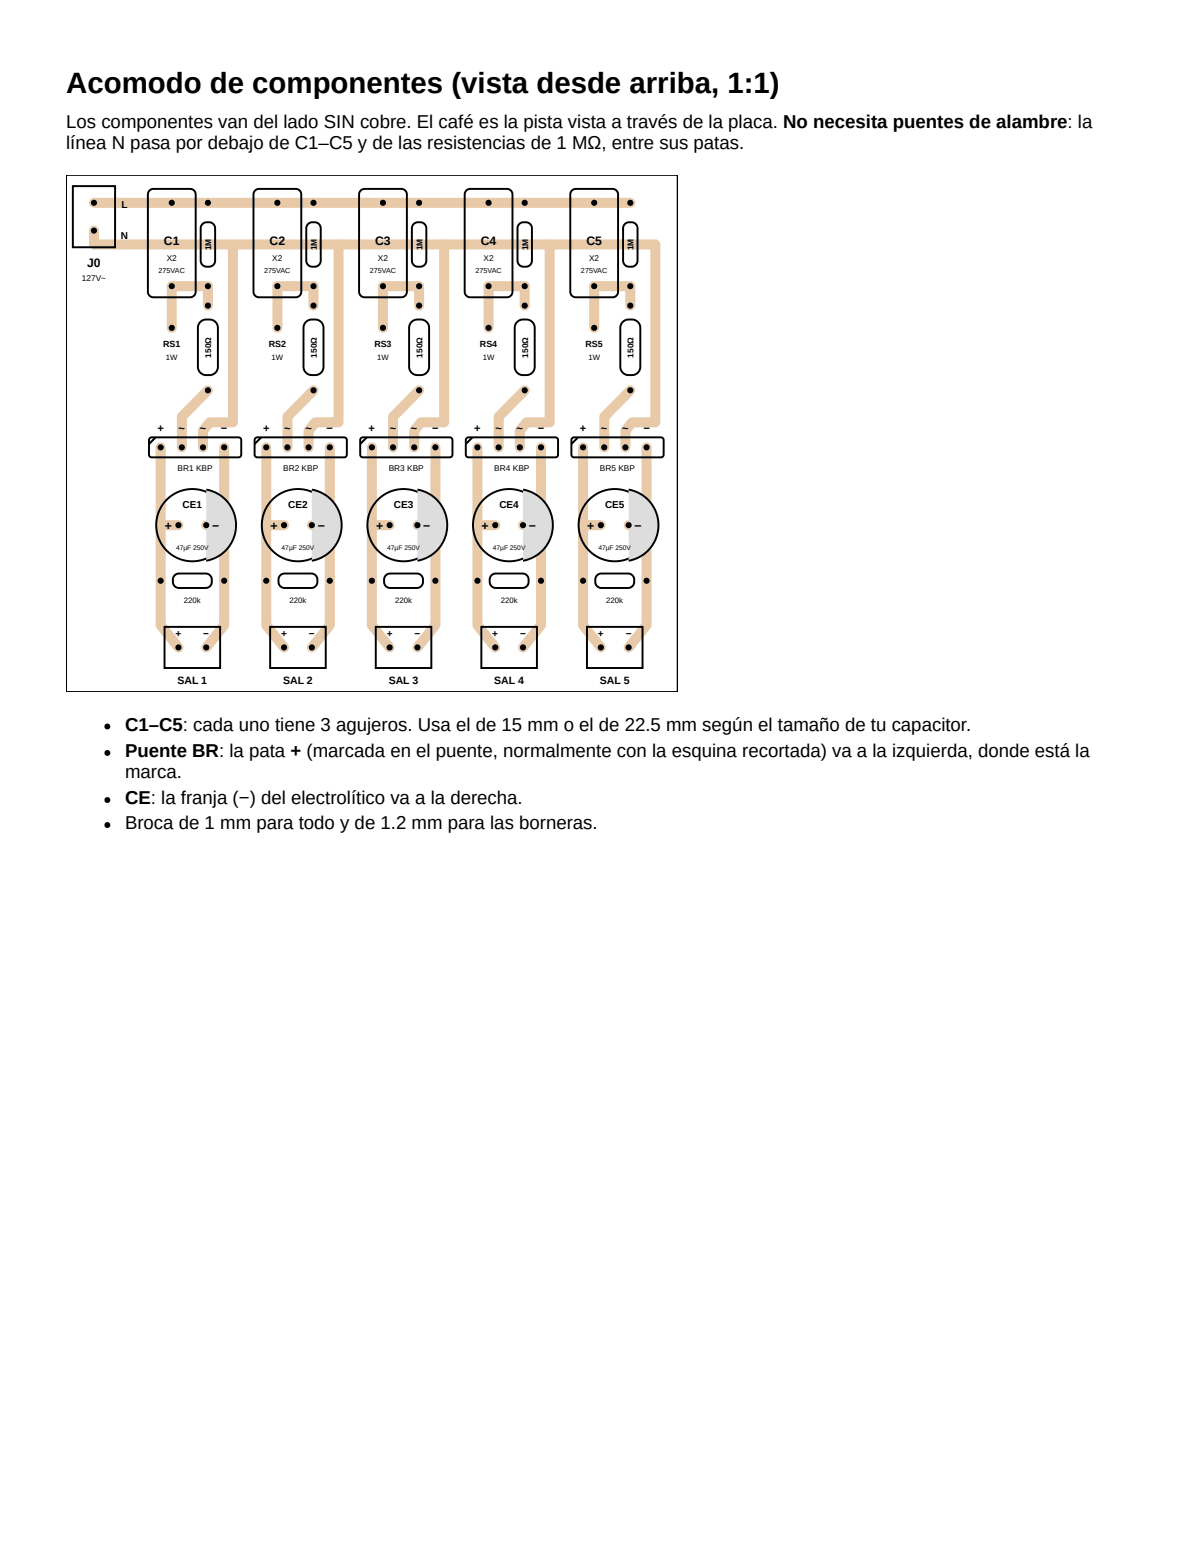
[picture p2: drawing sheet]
<svg xmlns="http://www.w3.org/2000/svg" width="216mm" height="279mm" viewBox="0 0 216 279" stroke-linecap="round" stroke-linejoin="round" font-family="sans-serif">
<path d="M11.9 124.4v-92.9h110v92.9" fill="none" stroke="#000" stroke-width=".3"/>
<g fill="none" stroke="#e8c9a8" stroke-width="1.8">
<path d="M16.9 36.5h96.5M16.9 41.5v2.5h101v32h-4.2l-1.2 1.5v3M37.4 55v-3.5h-6.5v7.5M41.9 44v32h-4.2l-1.2 1.5v3M56.4 55v-3.5h-6.5v7.5M60.9 44v32h-4.2l-1.2 1.5v3M75.4 55v-3.5h-6.5v7.5M79.9 44v32h-4.2l-1.2 1.5v3M94.4 55v-3.5h-6.5v7.5M98.9 44v32h-4.2l-1.2 1.5v3M113.4 55v-3.5h-6.5v7.5M37.4 70.2l-4.7 4.8v5.5"/>
<path d="M56.4 70.2l-4.7 4.8v5.5M75.4 70.2l-4.7 4.8v5.5M94.4 70.2l-4.7 4.8v5.5M113.4 70.2l-4.7 4.8v5.5M28.9 80.5v32l3.2 4M28.9 94.5h3.2M37.1 94.5h3.2M40.3 80.5v32l-3.2 4M47.9 80.5v32l3.2 4M47.9 94.5h3.2M56.1 94.5h3.2M59.3 80.5v32l-3.2 4"/>
<path d="M66.9 80.5v32l3.2 4M66.9 94.5h3.2M75.1 94.5h3.2M78.3 80.5v32l-3.2 4M85.9 80.5v32l3.2 4M85.9 94.5h3.2M94.1 94.5h3.2M97.3 80.5v32l-3.2 4M104.9 80.5v32l3.2 4M104.9 94.5h3.2M113.1 94.5h3.2M116.3 80.5v32l-3.2 4"/>
</g>
<g fill="none" stroke="#000" stroke-width=".35">
<path d="M13.1 33.5h7.6v11h-7.6zM26.9 34.3l.7-.3h6.6a1 1 0 0 1 1 1v17.5a1 1 0 0 1-1 1h-6.6a1 1 0 0 1-1-1v-17.5zM36 57.9l.7-.4h1a1.5 1.5 0 0 1 1.5 1.5v7a1.5 1.5 0 0 1-1.5 1.5h-.6a1.5 1.5 0 0 1-1.5-1.5v-7.2zM36.4 40.3a1.35 1.35 0 0 1 2.3 .8v5.8a1.32 1.32 0 0 1-1.3 1.1 1.32 1.32 0 0 1-1.3-1.1v-5.8zM27 78.8l.3-.1h15.6a.5 .5 0 0 1 .5 .5v2.6a.5 .5 0 0 1-.5 .5h-15.6a.5 .5 0 0 1-.5-.5v-2.6zM28 78.7l-1.2 1.2"/>
<circle cx="34.6" cy="94.5" r="6.5"/>
</g>
<path d="M26.8 79.9l1.2-1.2z" fill="#000"/>
<path d="M37.1 88.1a6.5 6.5 0 0 1 5.4 6.4 6.5 6.5 0 0 1-5.4 6.4z" fill="#ddd"/>
<g fill="none" stroke="#000" stroke-width=".35">
<path d="M45.9 34.3l.7-.3h6.6a1 1 0 0 1 1 1v17.5a1 1 0 0 1-1 1h-6.6a1 1 0 0 1-1-1v-17.5zM55 57.9l.7-.4h1a1.5 1.5 0 0 1 1.5 1.5v7a1.5 1.5 0 0 1-1.5 1.5h-.6a1.5 1.5 0 0 1-1.5-1.5v-7.2zM55.4 40.3a1.35 1.35 0 0 1 2.3 .8v5.8a1.32 1.32 0 0 1-1.3 1.1 1.32 1.32 0 0 1-1.3-1.1v-5.8zM46 78.8l.3-.1h15.6a.5 .5 0 0 1 .5 .5v2.6a.5 .5 0 0 1-.5 .5h-15.6a.5 .5 0 0 1-.5-.5v-2.6zM47 78.7l-1.2 1.2M37.1 88.1a6.5 6.5 0 0 1 5.4 6.4 6.5 6.5 0 0 1-5.4 6.4M29.6 112.8h10v7.4h-10zM31.4 103.5l.8-.3h4.8a1.32 1.32 0 0 1 1.1 1.3 1.32 1.32 0 0 1-1.1 1.3h-4.8a1.33 1.33 0 0 1-1.1-.9 1.33 1.33 0 0 1 .3-1.4z"/>
<circle cx="53.6" cy="94.5" r="6.5"/>
</g>
<path d="M47 78.7l-1.2 1.2z" fill="#000"/>
<path d="M56.1 88.1a6.5 6.5 0 0 1 5.4 6.4 6.5 6.5 0 0 1-5.4 6.4z" fill="#ddd"/>
<g fill="none" stroke="#000" stroke-width=".35">
<path d="M64.9 34.3l.7-.3h6.6a1 1 0 0 1 1 1v17.5a1 1 0 0 1-1 1h-6.6a1 1 0 0 1-1-1v-17.5zM74 57.9l.7-.4h1a1.5 1.5 0 0 1 1.5 1.5v7a1.5 1.5 0 0 1-1.5 1.5h-.6a1.5 1.5 0 0 1-1.5-1.5v-7.2zM74.4 40.3a1.35 1.35 0 0 1 2.3 .8v5.8a1.32 1.32 0 0 1-1.3 1.1 1.32 1.32 0 0 1-1.3-1.1v-5.8zM65 78.8l.3-.1h15.6a.5 .5 0 0 1 .5 .5v2.6a.5 .5 0 0 1-.5 .5h-15.6a.5 .5 0 0 1-.5-.5v-2.6zM66 78.7l-1.2 1.2M56.1 88.1a6.5 6.5 0 0 1 5.4 6.4 6.5 6.5 0 0 1-5.4 6.4M48.6 112.8h10v7.4h-10zM50.4 103.5l.8-.3h4.8a1.32 1.32 0 0 1 1.1 1.3 1.32 1.32 0 0 1-1.1 1.3h-4.8a1.33 1.33 0 0 1-1.1-.9 1.33 1.33 0 0 1 .3-1.4z"/>
<circle cx="72.6" cy="94.5" r="6.5"/>
</g>
<path d="M66 78.7l-1.2 1.2z" fill="#000"/>
<path d="M75.1 88.1a6.5 6.5 0 0 1 5.4 6.4 6.5 6.5 0 0 1-5.4 6.4z" fill="#ddd"/>
<g fill="none" stroke="#000" stroke-width=".35">
<path d="M83.9 34.3l.7-.3h6.6a1 1 0 0 1 1 1v17.5a1 1 0 0 1-1 1h-6.6a1 1 0 0 1-1-1v-17.5zM93 57.9l.7-.4h1a1.5 1.5 0 0 1 1.5 1.5v7a1.5 1.5 0 0 1-1.5 1.5h-.6a1.5 1.5 0 0 1-1.5-1.5v-7.2zM93.4 40.3a1.35 1.35 0 0 1 2.3 .8v5.8a1.32 1.32 0 0 1-1.3 1.1 1.32 1.32 0 0 1-1.3-1.1v-5.8zM84 78.8l.3-.1h15.6a.5 .5 0 0 1 .5 .5v2.6a.5 .5 0 0 1-.5 .5h-15.6a.5 .5 0 0 1-.5-.5v-2.6zM85 78.7l-1.2 1.2M75.1 88.1a6.5 6.5 0 0 1 5.4 6.4 6.5 6.5 0 0 1-5.4 6.4M67.6 112.8h10v7.4h-10zM69.4 103.5l.8-.3h4.8a1.32 1.32 0 0 1 1.1 1.3 1.32 1.32 0 0 1-1.1 1.3h-4.8a1.33 1.33 0 0 1-1.1-.9 1.33 1.33 0 0 1 .3-1.4z"/>
<circle cx="91.6" cy="94.5" r="6.5"/>
</g>
<path d="M85 78.7l-1.2 1.2z" fill="#000"/>
<path d="M94.1 88.1a6.5 6.5 0 0 1 5.4 6.4 6.5 6.5 0 0 1-5.4 6.4z" fill="#ddd"/>
<g fill="none" stroke="#000" stroke-width=".35">
<path d="M102.9 34.3l.7-.3h6.6a1 1 0 0 1 1 1v17.5a1 1 0 0 1-1 1h-6.6a1 1 0 0 1-1-1v-17.5zM112 57.9l.7-.4h1a1.5 1.5 0 0 1 1.5 1.5v7a1.5 1.5 0 0 1-1.5 1.5h-.6a1.5 1.5 0 0 1-1.5-1.5v-7.2zM112.4 40.3a1.35 1.35 0 0 1 2.3 .8v5.8a1.32 1.32 0 0 1-1.3 1.1 1.32 1.32 0 0 1-1.3-1.1v-5.8zM102.9 78.8l.4-.1h15.6a.5 .5 0 0 1 .5 .5v2.6a.5 .5 0 0 1-.5 .5h-15.6a.5 .5 0 0 1-.5-.5v-2.6zM104 78.7l-1.2 1.2M94.1 88.1a6.5 6.5 0 0 1 5.4 6.4 6.5 6.5 0 0 1-5.4 6.4M86.6 112.8h10v7.4h-10zM88.4 103.5l.8-.3h4.8a1.32 1.32 0 0 1 1.1 1.3 1.32 1.32 0 0 1-1.1 1.3h-4.8a1.33 1.33 0 0 1-1.1-.9 1.33 1.33 0 0 1 .3-1.4z"/>
<circle cx="110.6" cy="94.5" r="6.5"/>
</g>
<path d="M104 78.7l-1.2 1.2z" fill="#000"/>
<path d="M113.1 88.1a6.5 6.5 0 0 1 5.4 6.4 6.5 6.5 0 0 1-5.4 6.4z" fill="#ddd"/>
<path d="M113.1 88.1a6.5 6.5 0 0 1 5.4 6.4 6.5 6.5 0 0 1-5.4 6.4M105.6 112.8h10v7.4h-10zM107.4 103.5l.8-.3h4.8a1.32 1.32 0 0 1 1.1 1.3 1.32 1.32 0 0 1-1.1 1.3h-4.8a1.33 1.33 0 0 1-1.1-.9 1.33 1.33 0 0 1 .3-1.4z" fill="none" stroke="#000" stroke-width=".35"/>
<g fill="#000">
<circle cx="16.9" cy="36.5" r=".55"/>
<circle cx="30.9" cy="36.5" r=".55"/>
<circle cx="37.4" cy="36.5" r=".55"/>
<circle cx="49.9" cy="36.5" r=".55"/>
<circle cx="56.4" cy="36.5" r=".55"/>
<circle cx="68.9" cy="36.5" r=".55"/>
<circle cx="75.4" cy="36.5" r=".55"/>
<circle cx="87.9" cy="36.5" r=".55"/>
<circle cx="94.4" cy="36.5" r=".55"/>
<circle cx="106.9" cy="36.5" r=".55"/>
<circle cx="113.4" cy="36.5" r=".55"/>
<circle cx="16.9" cy="41.5" r=".55"/>
<circle cx="30.9" cy="59" r=".55"/>
<circle cx="30.9" cy="51.5" r=".55"/>
<circle cx="37.4" cy="51.5" r=".55"/>
<circle cx="37.4" cy="55" r=".55"/>
<circle cx="49.9" cy="59" r=".55"/>
<circle cx="49.9" cy="51.5" r=".55"/>
<circle cx="56.4" cy="51.5" r=".55"/>
<circle cx="56.4" cy="55" r=".55"/>
<circle cx="68.9" cy="59" r=".55"/>
<circle cx="68.9" cy="51.5" r=".55"/>
<circle cx="75.4" cy="51.5" r=".55"/>
<circle cx="75.4" cy="55" r=".55"/>
<circle cx="87.9" cy="51.5" r=".55"/>
<circle cx="87.9" cy="59" r=".55"/>
<circle cx="94.4" cy="51.5" r=".55"/>
<circle cx="94.4" cy="55" r=".55"/>
<circle cx="106.9" cy="51.5" r=".55"/>
<circle cx="106.9" cy="59" r=".55"/>
<circle cx="113.4" cy="51.5" r=".55"/>
<circle cx="113.4" cy="55" r=".55"/>
<circle cx="37.4" cy="70.2" r=".55"/>
<circle cx="56.4" cy="70.2" r=".55"/>
<circle cx="75.4" cy="70.2" r=".55"/>
<circle cx="94.4" cy="70.2" r=".55"/>
<circle cx="113.4" cy="70.2" r=".55"/>
<circle cx="28.9" cy="80.5" r=".55"/>
<circle cx="32.1" cy="94.5" r=".55"/>
<circle cx="32.7" cy="80.5" r=".55"/>
<circle cx="36.5" cy="80.5" r=".55"/>
<circle cx="37.1" cy="94.5" r=".55"/>
<circle cx="40.3" cy="80.5" r=".55"/>
<circle cx="47.9" cy="80.5" r=".55"/>
<circle cx="51.1" cy="94.5" r=".55"/>
<circle cx="51.7" cy="80.5" r=".55"/>
<circle cx="55.5" cy="80.5" r=".55"/>
<circle cx="56.1" cy="94.5" r=".55"/>
<circle cx="59.3" cy="80.5" r=".55"/>
<circle cx="66.9" cy="80.5" r=".55"/>
<circle cx="70.1" cy="94.5" r=".55"/>
<circle cx="70.7" cy="80.5" r=".55"/>
<circle cx="74.5" cy="80.5" r=".55"/>
<circle cx="75.1" cy="94.5" r=".55"/>
<circle cx="78.3" cy="80.5" r=".55"/>
<circle cx="85.9" cy="80.5" r=".55"/>
<circle cx="89.1" cy="94.5" r=".55"/>
<circle cx="89.7" cy="80.5" r=".55"/>
<circle cx="93.5" cy="80.5" r=".55"/>
<circle cx="94.1" cy="94.5" r=".55"/>
<circle cx="97.3" cy="80.5" r=".55"/>
<circle cx="104.9" cy="80.5" r=".55"/>
<circle cx="108.1" cy="94.5" r=".55"/>
<circle cx="108.7" cy="80.5" r=".55"/>
<circle cx="112.5" cy="80.5" r=".55"/>
<circle cx="113.1" cy="94.5" r=".55"/>
<circle cx="116.3" cy="80.5" r=".55"/>
<circle cx="28.9" cy="104.5" r=".55"/>
<circle cx="32.1" cy="116.5" r=".55"/>
<circle cx="37.1" cy="116.5" r=".55"/>
<circle cx="40.3" cy="104.5" r=".55"/>
<circle cx="47.9" cy="104.5" r=".55"/>
<circle cx="51.1" cy="116.5" r=".55"/>
<circle cx="56.1" cy="116.5" r=".55"/>
<circle cx="59.3" cy="104.5" r=".55"/>
<circle cx="66.9" cy="104.5" r=".55"/>
<circle cx="70.1" cy="116.5" r=".55"/>
<circle cx="75.1" cy="116.5" r=".55"/>
<circle cx="78.3" cy="104.5" r=".55"/>
<circle cx="85.9" cy="104.5" r=".55"/>
<circle cx="89.1" cy="116.5" r=".55"/>
<circle cx="94.1" cy="116.5" r=".55"/>
<circle cx="97.3" cy="104.5" r=".55"/>
<circle cx="104.9" cy="104.5" r=".55"/>
<circle cx="108.1" cy="116.5" r=".55"/>
<circle cx="113.1" cy="116.5" r=".55"/>
<circle cx="116.3" cy="104.5" r=".55"/>
<circle cx="19.3" cy="130.7" r=".53"/>
<circle cx="19.3" cy="135.5" r=".53"/>
<circle cx="19.3" cy="143.9" r=".53"/>
<circle cx="19.3" cy="148.4" r=".53"/>
</g>
<text font-size="5.3" x="11.9" y="16.7">Acomodo de componentes (vista desde arriba, 1:1)</text>
<g font-size="3.3">
<text x="11.9" y="23">Los componentes van del lado SIN cobre. El café es la pista vista a través de la placa. No necesita puentes de alambre: la</text>
<text x="11.9" y="26.7">línea N pasa por debajo de C1–C5 y de las resistencias de 1 MΩ, entre sus patas.</text>
<text x="22.5" y="131.5">C1–C5: cada uno tiene 3 agujeros. Usa el de 15 mm o el de 22.5 mm según el tamaño de tu capacitor.</text>
<text x="22.5" y="136.3">Puente BR: la pata + (marcada en el puente, normalmente con la esquina recortada) va a la izquierda, donde está la</text>
<text x="22.5" y="140">marca.</text>
<text x="22.5" y="144.7">CE: la franja (−) del electrolítico va a la derecha.</text>
<text x="22.5" y="149.2">Broca de 1 mm para todo y de 1.2 mm para las borneras.</text>
</g>
<g font-size="2.2">
<text x="15.7" y="48">J0</text>
<text x="29.5" y="44.1">C1</text>
<text x="48.5" y="44.1">C2</text>
<text x="67.5" y="44.1">C3</text>
<text x="86.5" y="44.1">C4</text>
<text x="105.5" y="44.1">C5</text>
<text x="29.7" y="95.3">+</text>
<text x="38.2" y="95.3">−</text>
<text x="48.7" y="95.3">+</text>
<text x="57.2" y="95.3">−</text>
<text x="67.7" y="95.3">+</text>
<text x="76.2" y="95.3">−</text>
<text x="86.7" y="95.3">+</text>
<text x="95.2" y="95.3">−</text>
<text x="105.7" y="95.3">+</text>
<text x="114.2" y="95.3">−</text>
</g>
<g font-size="2">
<text x="28.3" y="77.7">+</text>
<text x="32.1" y="77.7">~</text>
<text x="35.9" y="77.7">~</text>
<text x="39.7" y="77.7">−</text>
<text x="47.3" y="77.7">+</text>
<text x="51.1" y="77.7">~</text>
<text x="54.9" y="77.7">~</text>
<text x="58.7" y="77.7">−</text>
<text x="66.3" y="77.7">+</text>
<text x="70.1" y="77.7">~</text>
<text x="73.9" y="77.7">~</text>
<text x="77.7" y="77.7">−</text>
<text x="85.3" y="77.7">+</text>
<text x="89.1" y="77.7">~</text>
<text x="92.9" y="77.7">~</text>
<text x="96.7" y="77.7">−</text>
<text x="104.3" y="77.7">+</text>
<text x="108.1" y="77.7">~</text>
<text x="111.9" y="77.7">~</text>
<text x="115.7" y="77.7">−</text>
</g>
<g font-size="1.9">
<text x="31.9" y="123.1">SAL 1</text>
<text x="50.9" y="123.1">SAL 2</text>
<text x="69.9" y="123.1">SAL 3</text>
<text x="88.9" y="123.1">SAL 4</text>
<text x="107.9" y="123.1">SAL 5</text>
</g>
<g font-size="1.8">
<text x="21.9" y="37.5">L</text>
<text x="21.8" y="43">N</text>
<text x="32.9" y="91.5">CE1</text>
<text x="51.9" y="91.5">CE2</text>
<text x="70.9" y="91.5">CE3</text>
<text x="89.9" y="91.5">CE4</text>
<text x="108.9" y="91.5">CE5</text>
<text x="31.6" y="114.7">+</text>
<text x="36.6" y="114.7">−</text>
<text x="50.6" y="114.7">+</text>
<text x="55.6" y="114.7">−</text>
<text x="69.6" y="114.7">+</text>
<text x="74.6" y="114.7">−</text>
<text x="88.6" y="114.7">+</text>
<text x="93.6" y="114.7">−</text>
<text x="107.6" y="114.7">+</text>
<text x="112.6" y="114.7">−</text>
</g>
<g font-size="1.6">
<text x="29.4" y="62.5">RS1</text>
<text x="48.4" y="62.5">RS2</text>
<text x="67.3" y="62.5">RS3</text>
<text x="86.3" y="62.5">RS4</text>
<text x="105.3" y="62.5">RS5</text>
</g>
<g font-size="1.5">
<text x="30" y="46.9">X2</text>
<text x="38" y="45" transform="rotate(-90 38 45)">1M</text>
<text x="49" y="46.9">X2</text>
<text x="57" y="45" transform="rotate(-90 57 45)">1M</text>
<text x="68" y="46.9">X2</text>
<text x="76" y="45" transform="rotate(-90 76 45)">1M</text>
<text x="87" y="46.9">X2</text>
<text x="95" y="45" transform="rotate(-90 95 45)">1M</text>
<text x="106" y="46.9">X2</text>
<text x="114" y="45" transform="rotate(-90 114 45)">1M</text>
<text x="14.7" y="50.5">127V~</text>
<text x="38" y="64.3" transform="rotate(-90 38 64.3)">150Ω</text>
<text x="57" y="64.3" transform="rotate(-90 57 64.3)">150Ω</text>
<text x="76" y="64.3" transform="rotate(-90 76 64.3)">150Ω</text>
<text x="95" y="64.3" transform="rotate(-90 95 64.3)">150Ω</text>
<text x="114" y="64.3" transform="rotate(-90 114 64.3)">150Ω</text>
<text x="31.9" y="84.8">BR1 KBP</text>
<text x="50.9" y="84.8">BR2 KBP</text>
<text x="69.9" y="84.8">BR3 KBP</text>
<text x="88.9" y="84.8">BR4 KBP</text>
<text x="107.9" y="84.8">BR5 KBP</text>
</g>
<g font-size="1.4">
<text x="29.9" y="64.7">1W</text>
<text x="48.9" y="64.7">1W</text>
<text x="67.9" y="64.7">1W</text>
<text x="86.9" y="64.7">1W</text>
<text x="105.9" y="64.7">1W</text>
<text x="33.1" y="108.5">220k</text>
<text x="52.1" y="108.5">220k</text>
<text x="71.1" y="108.5">220k</text>
<text x="90.1" y="108.5">220k</text>
<text x="109.1" y="108.5">220k</text>
</g>
<g font-size="1.3">
<text x="28.5" y="49.1">275VAC</text>
<text x="47.5" y="49.1">275VAC</text>
<text x="66.5" y="49.1">275VAC</text>
<text x="85.5" y="49.1">275VAC</text>
<text x="104.5" y="49.1">275VAC</text>
</g>
<g font-size="1.2">
<text x="31.7" y="99">47µF 250V</text>
<text x="50.7" y="99">47µF 250V</text>
<text x="69.7" y="99">47µF 250V</text>
<text x="88.7" y="99">47µF 250V</text>
<text x="107.7" y="99">47µF 250V</text>
</g>
</svg>
